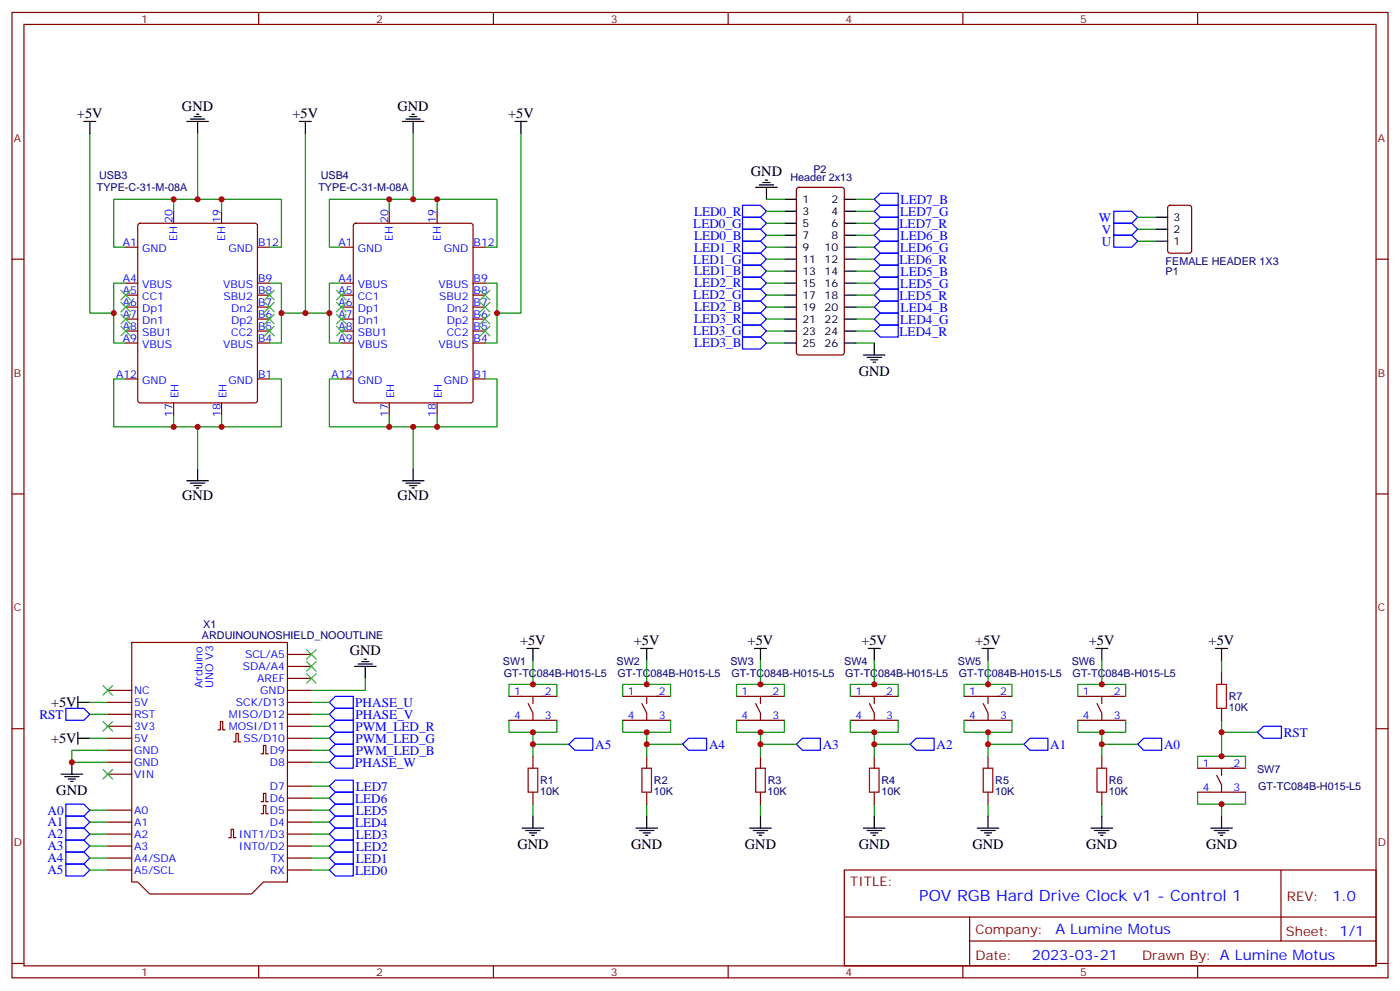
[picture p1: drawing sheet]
<svg xmlns="http://www.w3.org/2000/svg" width="412mm" height="292mm" viewBox="0 0 412 292" stroke-linecap="round" stroke-linejoin="round" font-family="sans-serif">
<g fill="none" stroke="#870000" stroke-width=".35">
<path d="M3.5 3.7h405.4v284.3h-405.4zM7.1 7.2h398.2v277.3h-398.2zM76.2 3.7v3.5M145.3 3.7v3.5M214.5 3.7v3.5M283.6 3.7v3.5M352.8 3.7v3.5M234.8 55.4l.5-.2h12.7l.7 .4v48.3l-.5 .6-12.9 .1-.6-.5-.1-48.2zM3.5 76.3h3.6M37 72.8h3.6M40.8 66l.5-.2h33.8l.7 .4v51.8l-.4 .6-34.1 .1-.7-.5v-51.7zM51.2 62.2v3.6"/>
<path d="M65.3 62.2v3.6M75.8 72.8h3.6M100.5 72.8h3.6M104.3 66l.5-.2h33.8l.7 .4v51.8l-.4 .6-34.1 .1-.7-.5v-51.7zM114.7 62.2v3.6M128.8 62.2v3.6M139.3 72.8h3.6M344.2 60.7l.5-.2h5.6l.7 .4v13l-.4 .6-5.9 .1-.7-.5v-12.9zM405.3 76.3h3.6M37 97.5h3.6M37 94h3.6M37 90.5h3.6"/>
<path d="M37 86.9h3.6M37 83.4h3.6M75.8 97.5h3.6M75.8 94h3.6M75.8 90.5h3.6M75.8 86.9h3.6M75.8 83.4h3.6M100.5 97.5h3.6M100.5 94h3.6M100.5 90.5h3.6M100.5 86.9h3.6M100.5 83.4h3.6"/>
<path d="M139.3 97.5h3.6M139.3 94h3.6M139.3 90.5h3.6M139.3 86.9h3.6M139.3 83.4h3.6M37 111.6h3.6M37 101h3.6M51.2 118.7v3.5M65.3 118.7v3.5M75.8 111.6h3.6M75.8 101h3.6M100.5 111.6h3.6"/>
<path d="M100.5 101h3.6M114.7 118.7v3.5M128.8 118.7v3.5M139.3 111.6h3.6M139.3 101h3.6M3.5 145.5h3.6M405.3 145.5h3.6M38.8 189.2h45.9v70.6h-7.1l-3.5 3.5h-30l-3.5-3.5h-1.8zM84.7 199.8h7M84.7 196.3h7M84.7 192.8h7M359.8 198v3.6"/>
<path d="M3.5 214.6h3.6M31.7 203.3h7.1M31.7 206.9h7.1M31.7 210.4h7.1M31.7 213.9h7.1M31.7 217.5h7.1M64.2 215h.7v-2.5h.7v2.5h.7M68.8 218.5h.7v-2.5h.7v2.5h.7M84.7 203.3h7M84.7 206.9h7M84.7 210.4h7M84.7 213.9h7"/>
<path d="M84.7 217.5h7M149.9 212.2h14.1M149.9 205.1h14.1M155.6 207.2l1.4 2.8v2.2M157 205.1v2.1M183.4 212.2h14.2M183.4 205.1h14.2M189.1 207.2l1.4 2.8v2.2M190.5 205.1v2.1M217 212.2h14.1M217 205.1h14.1M222.6 207.2l1.4 2.8v2.2"/>
<path d="M224 205.1v2.1M250.5 212.2h14.1M250.5 205.1h14.1M256.1 207.2l1.4 2.8v2.2M257.5 205.1v2.1M284 212.2h14.1M284 205.1h14.1M289.6 207.2l1.4 2.8v2.2M291 205.1v2.1M317.5 212.2h14.1M317.5 205.1h14.1M323.1 207.2l1.5 2.8v2.2"/>
<path d="M324.6 205.1v2.1M359.8 208.6v3.6M405.3 214.6h3.6M31.7 221h7.1M31.7 224.5h7.1M31.7 228h7.1M31.7 238.6h7.1M76.9 239.7h.7v-2.5h.7v2.5h.7M76.9 236.1h.7v-2.4h.7v2.4h.7M76.9 222h.7v-2.4h.7v2.4h.7M84.7 221h7M84.7 224.5h7"/>
<path d="M84.7 238.6h7M84.7 235.1h7M84.7 231.6h7M157 222.7v3.6M157 233.3v3.6M190.5 222.7v3.6M190.5 233.3v3.6M224 222.7v3.6M224 233.3v3.6M257.5 222.7v3.6M257.5 233.3v3.6M291 222.7v3.6"/>
<path d="M291 233.3v3.6M324.6 222.7v3.6M324.6 233.3v3.6M352.8 233.3h14.1M352.8 226.3h14.1M358.4 228.4l1.4 2.8v2.1M359.8 226.3v2.1M31.7 242.1h7.1M31.7 245.7h7.1M31.7 249.2h7.1M31.7 252.7h7.1M31.7 256.3h7.1"/>
<path d="M67.4 246.7h.7v-2.4h.7v2.4h.7M84.7 242.1h7M84.7 245.7h7M84.7 249.2h7M84.7 252.7h7M84.7 256.3h7M248.7 256.3h156.6v28.2h-156.6zM377.3 256.3v20.9M248.7 270.1h156.5M285.6 277.2h119.6M285.6 270.1v14.1M3.5 283.8h3.6"/>
<path d="M76.2 284.5v3.5M145.3 284.5v3.5M214.5 284.5v3.5M283.6 284.5v3.5M352.8 284.5v3.5M405.3 283.8h3.6"/>
</g>
<g fill="none" stroke="#008700" stroke-width=".35">
<path d="M26.5 39.3v52.9h7M58.2 39.3v19.4M90 39.3v52.9h-7.1M121.7 39.3v19.4M153.5 39.3v52.9h-7.1M51.2 58.7v3.5M65.3 58.7v3.5M114.7 58.7v3.5M128.8 58.7v3.5M225.8 58.7h5.3M252.2 58.7h5.3M37 72.8h-3.5v-14.1h49.4v14.1h-3.5"/>
<path d="M100.5 72.8h-3.5v-14.1h49.4v14.1h-3.5M225.8 79.9h5.3M225.8 76.3h5.3M225.8 72.8h5.3M225.8 69.3h5.3M225.8 65.8h5.3M225.8 62.2h5.3M252.2 79.9h5.3M252.2 76.3h5.3M252.2 72.8h5.3M252.2 69.3h5.3M252.2 65.8h5.3"/>
<path d="M252.2 62.2h5.3M335.1 64h5.3M335.1 71h5.3M335.1 67.5h5.3M37 83.4h-3.5v17.6h3.5M79.4 83.4h3.5v17.6h-3.5M90 92.2h7M100.5 83.4h-3.5v17.6h3.5M142.9 83.4h3.5v17.6h-3.5M225.8 97.5h5.3M225.8 94h5.3M225.8 90.5h5.3"/>
<path d="M225.8 86.9h5.3M225.8 83.4h5.3M252.2 97.5h5.3M252.2 94h5.3M252.2 90.5h5.3M252.2 86.9h5.3M252.2 83.4h5.3M37 111.6h-3.5v14.1h49.4v-14.1h-3.5M100.5 111.6h-3.5v14.1h49.4v-14.1h-3.5M225.8 101h5.3M252.2 101h5.3M51.2 122.2v3.5"/>
<path d="M58.2 125.7v12.4M65.3 122.2v3.5M114.7 122.2v3.5M121.7 125.7v12.4M128.8 122.2v3.5M107.6 199.8v3.5h-15.9M157 194.5v7.1M190.5 194.5v7.1M224 194.5v7.1M257.5 194.5v7.1M291 194.5v7.1M324.6 194.5v7.1"/>
<path d="M359.8 194.5v3.5M26.5 210.4h5.2M26.5 217.5h5.2M26.5 206.9h5.2M91.7 210.4h5.3M91.7 217.5h5.3M91.7 206.9h5.3M91.7 213.9h5.3M149.9 212.2v3.5h7.1v7M149.9 205.1v-3.5h14.1v3.5M157 219.2h10.6M164 212.2v3.5h-7"/>
<path d="M183.4 205.1v-3.5h14.2v3.5M183.4 212.2v3.5h7.1v7M190.5 219.2h10.6M197.6 212.2v3.5h-7.1M217 205.1v-3.5h14.1v3.5M217 212.2v3.5h7v7M224 219.2h10.6M231.1 212.2v3.5h-7.1M250.5 205.1v-3.5h14.1v3.5M250.5 212.2v3.5h7v7M257.5 219.2h10.6M264.6 212.2v3.5h-7.1"/>
<path d="M284 205.1v-3.5h14.1v3.5M284 212.2v3.5h7v7M291 219.2h10.6M298.1 212.2v3.5h-7.1M317.5 205.1v-3.5h14.1v3.5M317.5 212.2v3.5h7.1v7M324.6 219.2h10.5M331.6 212.2v3.5h-7M359.8 215.7h10.6M359.8 212.2v10.5M26.5 238.6h5.2M31.7 221h-10.5v3.5h10.5"/>
<path d="M91.7 238.6h5.3M91.7 235.1h5.3M91.7 231.6h5.3M91.7 224.5h5.3M91.7 221h5.3M157 236.9v3.5M190.5 236.9v3.5M224 236.9v3.5M257.5 236.9v3.5M291 236.9v3.5M324.6 236.9v3.5M352.8 233.3v3.6h7"/>
<path d="M352.8 226.3v-3.6h14.1v3.6M359.8 236.9v3.5M366.9 233.3v3.6h-7.1M26.5 242.1h5.2M26.5 245.7h5.2M26.5 249.2h5.2M26.5 252.7h5.2M26.5 256.3h5.2M91.7 242.1h5.3M91.7 245.7h5.3M91.7 249.2h5.3M91.7 252.7h5.3"/>
<path d="M91.7 256.3h5.3"/>
</g>
<g fill="none" stroke="#00f" stroke-width=".35">
<path d="M259.3 56.9h5.3v3.6h-5.3l-1.8-1.8zM218.7 60.5h5.3l1.8 1.7-1.8 1.8h-5.3zM218.7 64h5.3l1.8 1.8-1.8 1.7h-5.3zM218.7 67.5h5.3l1.8 1.8-1.8 1.7h-5.3zM218.7 71h5.3l1.8 1.8-1.8 1.8h-5.3zM218.7 74.6h5.3l1.8 1.7-1.8 1.8h-5.3zM218.7 78.1h5.3l1.8 1.8-1.8 1.7h-5.3zM257.5 79.9l1.8-1.8h5.3v3.5h-5.3zM257.5 72.8l1.8-1.8h5.3v3.6h-5.3zM257.5 65.8l1.8-1.8h5.3v3.5h-5.3zM259.3 74.6h5.3v3.5h-5.3l-1.8-1.8zM259.3 67.5h5.3v3.5h-5.3l-1.8-1.7z"/>
<path d="M259.3 60.5h5.3v3.5h-5.3l-1.8-1.8zM328.1 62.2h5.3l1.7 1.8-1.7 1.8h-5.3zM328.1 69.3h5.3l1.7 1.7-1.7 1.8h-5.3zM328.1 65.8h5.3l1.7 1.7-1.7 1.8h-5.3zM218.7 81.6h5.3l1.8 1.8-1.8 1.8h-5.3zM218.7 85.2h5.3l1.8 1.7-1.8 1.8h-5.3zM218.7 88.7h5.3l1.8 1.8-1.8 1.7h-5.3zM218.7 92.2h5.3l1.8 1.8-1.8 1.7h-5.3zM218.7 95.7h5.3l1.8 1.8-1.8 1.8h-5.3zM218.7 99.3h5.3l1.8 1.7-1.8 1.8h-5.3zM257.5 97.5l1.8-1.8h5.3v3.6h-5.3zM257.5 86.9l1.8-1.7h5.3v3.5h-5.3z"/>
<path d="M259.3 92.2h5.3v3.5h-5.3l-1.8-1.7zM259.3 88.7h5.3v3.5h-5.3l-1.8-1.7zM259.3 81.6h5.3v3.6h-5.3l-1.8-1.8zM19.4 208.6h5.3l1.8 1.8-1.8 1.8h-5.3zM97 217.5l1.8-1.8h5.3v3.5h-5.3zM97 213.9l1.8-1.7h5.3v3.5h-5.3zM97 210.4l1.8-1.8h5.3v3.6h-5.3zM97 206.9l1.8-1.8h5.3v3.5h-5.3zM167.6 219.2l1.7-1.7h5.3v3.5h-5.3zM201.1 219.2l1.7-1.7h5.3v3.5h-5.3zM234.6 219.2l1.8-1.7h5.3v3.5h-5.3zM268.1 219.2l1.8-1.7h5.3v3.5h-5.3z"/>
<path d="M301.6 219.2l1.8-1.7h5.3v3.5h-5.3zM335.1 219.2l1.8-1.7h5.3v3.5h-5.3zM370.4 215.7l1.8-1.8h5.3v3.6h-5.3zM19.4 236.9h5.3l1.8 1.7-1.8 1.8h-5.3zM97 238.6l1.8-1.7h5.3v3.5h-5.3zM97 235.1l1.8-1.8h5.3v3.6h-5.3zM97 231.6l1.8-1.8h5.3v3.5h-5.3zM97 224.5l1.8-1.8h5.3v3.6h-5.3zM97 221l1.8-1.8h5.3v3.5h-5.3zM19.4 240.4h5.3l1.8 1.7-1.8 1.8h-5.3zM19.4 243.9h5.3l1.8 1.8-1.8 1.7h-5.3zM19.4 247.4h5.3l1.8 1.8-1.8 1.8h-5.3z"/>
<path d="M19.4 251h5.3l1.8 1.7-1.8 1.8h-5.3zM19.4 254.5h5.3l1.8 1.8-1.8 1.7h-5.3zM97 256.3l1.8-1.8h5.3v3.5h-5.3zM97 252.7l1.8-1.7h5.3v3.5h-5.3zM97 249.2l1.8-1.8h5.3v3.6h-5.3zM97 245.7l1.8-1.8h5.3v3.5h-5.3zM97 242.1l1.8-1.7h5.3v3.5h-5.3z"/>
</g>
<path d="M358.4 201.6h2.8v7h-2.8zM155.6 226.3h2.8v7h-2.8zM189.1 226.3h2.8v7h-2.8zM222.6 226.3h2.8v7h-2.8zM256.1 226.3h2.8v7h-2.8zM289.6 226.3h2.9v7h-2.9zM323.1 226.3h2.9v7h-2.9z" fill="none" stroke="#a10000" stroke-width=".35"/>
<g fill="none" stroke="#000" stroke-width=".35">
<path d="M24.7 35.8h3.5M26.5 35.8v3.5M55 35.8h6.4M56.1 35.1h4.2M57.1 34.4h2.2M57.9 33.7h.7M58.2 35.8v3.5M88.2 35.8h3.5M90 35.8v3.5M118.5 35.8h6.4M119.6 35.1h4.2M120.6 34.4h2.2"/>
<path d="M121.4 33.7h.7M121.7 35.8v3.5M151.7 35.8h3.5M153.5 35.8v3.5M222.6 55.2h6.4M223.7 54.5h4.2M224.7 53.8h2.1M225.4 53.1h.7M225.8 55.2v3.5M231.1 58.7h3.5M248.7 58.7h3.5M231.1 62.2h3.5"/>
<path d="M231.1 65.8h3.5M231.1 69.3h3.5M231.1 72.8h3.5M231.1 76.3h3.5M231.1 79.9h3.5M248.7 62.2h3.5M248.7 65.8h3.5M248.7 69.3h3.5M248.7 72.8h3.5M248.7 76.3h3.5M248.7 79.9h3.5M340.4 71h3.6"/>
<path d="M340.4 67.5h3.6M340.4 64h3.6M231.1 83.4h3.5M231.1 86.9h3.5M231.1 90.5h3.5M231.1 94h3.5M231.1 97.5h3.5M248.7 83.4h3.5M248.7 86.9h3.5M248.7 90.5h3.5M248.7 94h3.5M248.7 97.5h3.5"/>
<path d="M231.1 101h3.5M248.7 101h3.5M254.4 104.6h6.3M255.4 105.3h4.2M256.5 106h2.1M257.2 106.7h.7M257.5 101v3.6M58.2 138.1v3.5M121.7 138.1v3.5M55 141.6h6.4M56.1 142.3h4.2M57.1 143h2.2"/>
<path d="M57.9 143.7h.7M118.5 141.6h6.4M119.6 142.3h4.2M120.6 143h2.2M121.4 143.7h.7M104.4 196.3h6.4M105.5 195.6h4.2M106.5 194.9h2.2M107.2 194.2h.7M107.6 196.3v3.5M155.2 191h3.5M157 191v3.5"/>
<path d="M188.7 191h3.6M190.5 191v3.5M222.2 191h3.6M224 191v3.5M255.8 191h3.5M257.5 191v3.5M289.3 191h3.5M291 191v3.5M322.8 191h3.5M324.6 191v3.5M358.1 191h3.5M359.8 191v3.5"/>
<path d="M22.9 217.5h3.6M22.9 205.1v3.5M22.9 215.7v3.5M22.9 206.9h3.6M18 228h6.3M19 228.7h4.3M20.1 229.4h2.1M20.8 230.2h.7M21.2 224.5v3.5M153.8 243.9h6.4M154.9 244.6h4.2M155.9 245.3h2.1"/>
<path d="M156.6 246h.7M157 240.4v3.5M187.3 243.9h6.4M188.4 244.6h4.2M189.4 245.3h2.2M190.1 246h.8M190.5 240.4v3.5M220.8 243.9h6.4M221.9 244.6h4.2M223 245.3h2.1M223.7 246h.7M224 240.4v3.5"/>
<path d="M254.4 243.9h6.3M255.4 244.6h4.2M256.5 245.3h2.1M257.2 246h.7M257.5 240.4v3.5M287.9 243.9h6.3M288.9 244.6h4.3M290 245.3h2.1M290.7 246h.7M291 240.4v3.5M321.4 243.9h6.3M322.4 244.6h4.3"/>
<path d="M323.5 245.3h2.1M324.2 246h.7M324.6 240.4v3.5M356.7 243.9h6.3M357.7 244.6h4.2M358.8 245.3h2.1M359.5 246h.7M359.8 240.4v3.5"/>
</g>
<g fill="none" stroke="#3c3" stroke-width=".35">
<path d="M35.6 85.5l2.9 2.8M35.6 89l2.9 2.9M35.6 92.6l2.9 2.8M35.6 96.1l2.9 2.8M38.5 85.5l-2.9 2.8M38.5 89l-2.9 2.9M38.5 92.6l-2.9 2.8M38.5 96.1l-2.9 2.8M78 96.1l2.8 2.8M78 92.6l2.8 2.8M78 89l2.8 2.9M78 85.5l2.8 2.8"/>
<path d="M80.8 96.1l-2.8 2.8M80.8 92.6l-2.8 2.8M80.8 89l-2.8 2.9M80.8 85.5l-2.8 2.8M99.1 96.1l2.9 2.8M99.1 92.6l2.9 2.8M99.1 89l2.9 2.9M99.1 85.5l2.9 2.8M102 96.1l-2.9 2.8M102 92.6l-2.9 2.8M102 89l-2.9 2.9M102 85.5l-2.9 2.8"/>
<path d="M141.5 85.5l2.8 2.8M141.5 89l2.8 2.9M141.5 92.6l2.8 2.8M141.5 96.1l2.8 2.8M144.3 85.5l-2.8 2.8M144.3 89l-2.8 2.9M144.3 92.6l-2.8 2.8M144.3 96.1l-2.8 2.8M90.3 198.4l2.8 2.8M90.3 194.9l2.8 2.8M90.3 191.3l2.8 2.9M93.1 198.4l-2.8 2.8"/>
<path d="M93.1 194.9l-2.8 2.8M93.1 191.3l-2.8 2.9M30.3 201.9l2.9 2.9M30.3 212.5l2.9 2.8M33.2 201.9l-2.9 2.9M33.2 212.5l-2.9 2.8M30.3 226.6l2.9 2.8M33.2 226.6l-2.9 2.8"/>
</g>
<g fill="#c00">
<circle cx="359.8" cy="215.7" r=".88"/>
<circle cx="359.8" cy="222.7" r=".88"/>
<circle cx="359.8" cy="236.9" r=".88"/>
<circle cx="324.6" cy="215.7" r=".88"/>
<circle cx="324.6" cy="219.2" r=".88"/>
<circle cx="324.6" cy="201.6" r=".88"/>
<circle cx="291" cy="215.7" r=".88"/>
<circle cx="291" cy="219.2" r=".88"/>
<circle cx="291" cy="201.6" r=".88"/>
<circle cx="257.5" cy="215.7" r=".88"/>
<circle cx="257.5" cy="219.2" r=".88"/>
<circle cx="257.5" cy="201.6" r=".88"/>
<circle cx="224" cy="215.7" r=".88"/>
<circle cx="224" cy="219.2" r=".88"/>
<circle cx="224" cy="201.6" r=".88"/>
<circle cx="190.5" cy="215.7" r=".88"/>
<circle cx="190.5" cy="219.2" r=".88"/>
<circle cx="190.5" cy="201.6" r=".88"/>
<circle cx="157" cy="201.6" r=".88"/>
<circle cx="157" cy="219.2" r=".88"/>
<circle cx="157" cy="215.7" r=".88"/>
<circle cx="58.2" cy="125.7" r=".88"/>
<circle cx="51.2" cy="125.7" r=".88"/>
<circle cx="65.3" cy="125.7" r=".88"/>
<circle cx="114.7" cy="125.7" r=".88"/>
<circle cx="128.8" cy="125.7" r=".88"/>
<circle cx="121.7" cy="125.7" r=".88"/>
<circle cx="114.7" cy="58.7" r=".88"/>
<circle cx="128.8" cy="58.7" r=".88"/>
<circle cx="121.7" cy="58.7" r=".88"/>
<circle cx="58.2" cy="58.7" r=".88"/>
<circle cx="33.5" cy="92.2" r=".88"/>
<circle cx="82.9" cy="92.2" r=".88"/>
<circle cx="97" cy="92.2" r=".88"/>
<circle cx="90" cy="92.2" r=".88"/>
<circle cx="146.4" cy="92.2" r=".88"/>
<circle cx="51.2" cy="58.7" r=".88"/>
<circle cx="65.3" cy="58.7" r=".88"/>
<circle cx="21.2" cy="224.5" r=".88"/>
</g>
<text font-size="4.6" fill="#00f" x="270.8" y="265.3">POV RGB Hard Drive Clock v1 - Control 1</text>
<g font-size="4.2">
<text x="22.7" y="34.8">+5V</text>
<text x="53.6" y="32.6">GND</text>
<text x="86.2" y="34.7">+5V</text>
<text x="117.1" y="32.6">GND</text>
<text x="149.7" y="34.7">+5V</text>
<text x="221.2" y="51.9">GND</text>
<text x="252.9" y="110.7">GND</text>
<text x="53.6" y="147.2">GND</text>
<text x="117.1" y="147.2">GND</text>
<text x="153.2" y="190">+5V</text>
<text x="186.7" y="190">+5V</text>
<text x="220.2" y="190">+5V</text>
<text x="253.7" y="190">+5V</text>
<text x="287.2" y="190">+5V</text>
<text x="320.8" y="190">+5V</text>
<text x="356" y="190">+5V</text>
<text x="103" y="193">GND</text>
<text x="15" y="208.3">+5V</text>
<text x="15" y="218.9">+5V</text>
<text x="16.6" y="234.2">GND</text>
<text x="152.4" y="250">GND</text>
<text x="185.9" y="250">GND</text>
<text x="219.4" y="250">GND</text>
<text x="252.9" y="250">GND</text>
<text x="286.5" y="250">GND</text>
<text x="320" y="250">GND</text>
<text x="355.3" y="250">GND</text>
</g>
<g font-size="4.2" fill="#00f">
<text x="392.5" y="265.5">1.0</text>
<text x="310.9" y="275.1">A Lumine Motus</text>
<text x="304" y="282.9">2023-03-21</text>
</g>
<g font-size="3.9" fill="#00f">
<text x="204.4" y="63.5">LED0_R</text>
<text x="265.2" y="63.6">LED7_G</text>
<text x="265.3" y="60">LED7_B</text>
<text x="323.7" y="65.3">W</text>
<text x="204.2" y="67">LED0_G</text>
<text x="204.4" y="70.6">LED0_B</text>
<text x="265" y="67.1">LED7_R</text>
<text x="265.3" y="70.6">LED6_B</text>
<text x="324.6" y="68.8">V</text>
<text x="204.2" y="77.6">LED1_G</text>
<text x="204.4" y="74.1">LED1_R</text>
<text x="265" y="77.7">LED6_R</text>
<text x="265.2" y="74.2">LED6_G</text>
<text x="324.6" y="72.3">U</text>
<text x="204.4" y="81.1">LED1_B</text>
<text x="265.3" y="81.2">LED5_B</text>
<text x="204.2" y="88.2">LED2_G</text>
<text x="204.4" y="84.7">LED2_R</text>
<text x="265" y="88.3">LED5_R</text>
<text x="265.2" y="84.7">LED5_G</text>
<text x="204.4" y="95.3">LED3_R</text>
<text x="204.4" y="91.7">LED2_B</text>
<text x="265.2" y="95.3">LED4_G</text>
<text x="265.3" y="91.8">LED4_B</text>
<text x="204.2" y="98.8">LED3_G</text>
<text x="265" y="98.9">LED4_R</text>
<text x="204.4" y="102.3">LED3_B</text>
<text x="104.7" y="208.1">PHASE_U</text>
<text x="11.6" y="211.7">RST</text>
<text x="104.7" y="215.2">PWM_LED_R</text>
<text x="104.8" y="211.7">PHASE_V</text>
<text x="104.7" y="218.8">PWM_LED_G</text>
<text x="175.3" y="220.5">A5</text>
<text x="208.9" y="220.5">A4</text>
<text x="242.4" y="220.5">A3</text>
<text x="275.9" y="220.5">A2</text>
<text x="309.4" y="220.5">A1</text>
<text x="342.9" y="220.5">A0</text>
<text x="378.2" y="216.9">RST</text>
<text x="104.7" y="225.8">PHASE_W</text>
<text x="104.8" y="222.3">PWM_LED_B</text>
<text x="104.8" y="232.9">LED7</text>
<text x="14" y="239.9">A0</text>
<text x="104.6" y="236.4">LED6</text>
<text x="104.8" y="240">LED5</text>
<text x="14" y="243.4">A1</text>
<text x="104.6" y="243.5">LED4</text>
<text x="14" y="246.9">A2</text>
<text x="14" y="250.5">A3</text>
<text x="104.8" y="250.5">LED2</text>
<text x="104.8" y="247">LED3</text>
<text x="14" y="254">A4</text>
<text x="14" y="257.5">A5</text>
<text x="104.6" y="257.6">LED0</text>
<text x="104.8" y="254.1">LED1</text>
</g>
<g font-size="3.9" fill="#800">
<text x="250.5" y="260.8">TITLE:</text>
<text x="379.1" y="265.5">REV:</text>
<text x="287.4" y="275">Company:</text>
<text x="378.7" y="275.7">Sheet: 1/1</text>
<text x="287.4" y="282.7">Date:</text>
<text x="336.4" y="282.8">Drawn By: A Lumine Motus</text>
</g>
<g font-size="3.2" fill="#800">
<text x="41.6" y="6.7">1</text>
<text x="110.8" y="6.7">2</text>
<text x="179.9" y="6.7">3</text>
<text x="249.1" y="6.7">4</text>
<text x="318.2" y="6.7">5</text>
<text x="4.1" y="41.8">A</text>
<text x="405.9" y="41.8">A</text>
<text x="4.1" y="110.9">B</text>
<text x="405.9" y="110.9">B</text>
<text x="4.1" y="180.1">C</text>
<text x="405.9" y="180.1">C</text>
<text x="4.1" y="249.2">D</text>
<text x="405.9" y="249.2">D</text>
<text x="41.6" y="287.5">1</text>
<text x="110.8" y="287.5">2</text>
<text x="179.9" y="287.5">3</text>
<text x="249.1" y="287.5">4</text>
<text x="318.2" y="287.5">5</text>
</g>
<g font-size="3.2" fill="#000080">
<text x="29.2" y="52.8">USB3</text>
<text x="94.5" y="52.8">USB4</text>
<text x="232.8" y="53.4">Header 2x13</text>
<text x="239.6" y="50.9">P2</text>
<text x="28.5" y="56.3">TYPE-C-31-M-08A</text>
<text x="93.8" y="56.3">TYPE-C-31-M-08A</text>
<text x="343.4" y="78.1">FEMALE HEADER 1X3</text>
<text x="343.4" y="81.1">P1</text>
<text x="59.9" y="184.9">X1</text>
<text x="59.5" y="188.2">ARDUINOUNOSHIELD_NOOUTLINE</text>
<text x="148.1" y="195.7">SW1</text>
<text x="181.6" y="195.7">SW2</text>
<text x="215.2" y="195.7">SW3</text>
<text x="248.7" y="195.7">SW4</text>
<text x="282.2" y="195.7">SW5</text>
<text x="315.7" y="195.7">SW6</text>
<text x="148.4" y="199.3">GT-TC084B-H015-L5</text>
<text x="181.9" y="199.3">GT-TC084B-H015-L5</text>
<text x="215.4" y="199.3">GT-TC084B-H015-L5</text>
<text x="248.9" y="199.3">GT-TC084B-H015-L5</text>
<text x="282.5" y="199.3">GT-TC084B-H015-L5</text>
<text x="316" y="199.3">GT-TC084B-H015-L5</text>
<text x="361.9" y="209.5">10K</text>
<text x="362" y="206.2">R7</text>
<text x="370.3" y="227.5">SW7</text>
<text x="159.1" y="230.9">R1</text>
<text x="192.6" y="230.9">R2</text>
<text x="226.1" y="230.9">R3</text>
<text x="259.6" y="230.9">R4</text>
<text x="293.2" y="230.9">R5</text>
<text x="326.7" y="230.9">R6</text>
<text x="370.6" y="232.7">GT-TC084B-H015-L5</text>
<text x="159.1" y="234.1">10K</text>
<text x="192.6" y="234.1">10K</text>
<text x="226.1" y="234.1">10K</text>
<text x="259.6" y="234.1">10K</text>
<text x="293.2" y="234.1">10K</text>
<text x="326.7" y="234.1">10K</text>
</g>
<g font-size="3.2">
<text x="236.4" y="59.8">1</text>
<text x="244.9" y="59.8">2</text>
<text x="236.4" y="63.3">3</text>
<text x="244.9" y="63.3">4</text>
<text x="345.7" y="65.1">3</text>
<text x="236.4" y="66.8">5</text>
<text x="236.4" y="70.3">7</text>
<text x="244.9" y="66.8">6</text>
<text x="244.9" y="70.3">8</text>
<text x="345.7" y="68.6">2</text>
<text x="236.4" y="73.9">9</text>
<text x="236.4" y="77.4">11</text>
<text x="242.9" y="73.9">10</text>
<text x="242.9" y="77.4">12</text>
<text x="345.7" y="72.1">1</text>
<text x="236.4" y="80.9">13</text>
<text x="242.9" y="80.9">14</text>
<text x="236.4" y="84.5">15</text>
<text x="236.4" y="88">17</text>
<text x="242.9" y="84.5">16</text>
<text x="242.9" y="88">18</text>
<text x="236.4" y="91.5">19</text>
<text x="236.4" y="95">21</text>
<text x="242.9" y="91.5">20</text>
<text x="242.9" y="95">22</text>
<text x="236.4" y="98.6">23</text>
<text x="242.9" y="98.6">24</text>
<text x="236.4" y="102.1">25</text>
<text x="242.9" y="102.1">26</text>
</g>
<g font-size="3.2" fill="#00f">
<text x="50.8" y="65.8" transform="rotate(-90 50.8 65.8)">20</text>
<text x="64.9" y="65.8" transform="rotate(-90 64.9 65.8)">19</text>
<text x="114.3" y="65.8" transform="rotate(-90 114.3 65.8)">20</text>
<text x="128.4" y="65.8" transform="rotate(-90 128.4 65.8)">19</text>
<text x="52.2" y="70.9" transform="rotate(-90 52.2 70.9)">EH</text>
<text x="66.3" y="70.9" transform="rotate(-90 66.3 70.9)">EH</text>
<text x="115.7" y="70.9" transform="rotate(-90 115.7 70.9)">EH</text>
<text x="129.8" y="70.9" transform="rotate(-90 129.8 70.9)">EH</text>
<text x="36.2" y="72.5">A1</text>
<text x="41.9" y="74.2">GND</text>
<text x="67.3" y="74.2">GND</text>
<text x="76" y="72.5">B12</text>
<text x="99.7" y="72.5">A1</text>
<text x="105.4" y="74.2">GND</text>
<text x="130.8" y="74.2">GND</text>
<text x="139.5" y="72.5">B12</text>
<text x="36.2" y="83">A4</text>
<text x="76" y="83">B9</text>
<text x="99.7" y="83">A4</text>
<text x="139.5" y="83">B9</text>
<text x="36.2" y="86.6">A5</text>
<text x="41.9" y="88.3">CC1</text>
<text x="41.9" y="84.8">VBUS</text>
<text x="65.7" y="84.8">VBUS</text>
<text x="65.9" y="88.3">SBU2</text>
<text x="76" y="86.6">B8</text>
<text x="99.7" y="86.6">A5</text>
<text x="105.4" y="88.3">CC1</text>
<text x="105.4" y="84.8">VBUS</text>
<text x="129.2" y="84.8">VBUS</text>
<text x="129.4" y="88.3">SBU2</text>
<text x="139.5" y="86.6">B8</text>
<text x="36.2" y="93.6">A7</text>
<text x="36.2" y="90.1">A6</text>
<text x="41.9" y="95.4">Dn1</text>
<text x="41.9" y="91.9">Dp1</text>
<text x="68.1" y="91.9">Dn2</text>
<text x="68.1" y="95.4">Dp2</text>
<text x="76" y="90.1">B7</text>
<text x="76" y="93.6">B6</text>
<text x="99.7" y="93.6">A7</text>
<text x="99.7" y="90.1">A6</text>
<text x="105.4" y="95.4">Dn1</text>
<text x="105.4" y="91.9">Dp1</text>
<text x="131.6" y="91.9">Dn2</text>
<text x="131.6" y="95.4">Dp2</text>
<text x="139.5" y="90.1">B7</text>
<text x="139.5" y="93.6">B6</text>
<text x="36.2" y="100.7">A9</text>
<text x="36.2" y="97.2">A8</text>
<text x="41.9" y="98.9">SBU1</text>
<text x="68.1" y="98.9">CC2</text>
<text x="76" y="97.2">B5</text>
<text x="76" y="100.7">B4</text>
<text x="99.7" y="100.7">A9</text>
<text x="99.7" y="97.2">A8</text>
<text x="105.4" y="98.9">SBU1</text>
<text x="131.6" y="98.9">CC2</text>
<text x="139.5" y="97.2">B5</text>
<text x="139.5" y="100.7">B4</text>
<text x="41.9" y="102.4">VBUS</text>
<text x="65.7" y="102.4">VBUS</text>
<text x="105.4" y="102.4">VBUS</text>
<text x="129.2" y="102.4">VBUS</text>
<text x="34.2" y="111.3">A12</text>
<text x="41.9" y="113">GND</text>
<text x="67.3" y="113">GND</text>
<text x="76" y="111.3">B1</text>
<text x="97.7" y="111.3">A12</text>
<text x="105.4" y="113">GND</text>
<text x="130.8" y="113">GND</text>
<text x="139.5" y="111.3">B1</text>
<text x="52.6" y="117.4" transform="rotate(-90 52.6 117.4)">EH</text>
<text x="66.7" y="117.4" transform="rotate(-90 66.7 117.4)">EH</text>
<text x="116.1" y="117.4" transform="rotate(-90 116.1 117.4)">EH</text>
<text x="130.2" y="117.4" transform="rotate(-90 130.2 117.4)">EH</text>
<text x="50.8" y="122.9" transform="rotate(-90 50.8 122.9)">17</text>
<text x="64.9" y="122.9" transform="rotate(-90 64.9 122.9)">18</text>
<text x="114.3" y="122.9" transform="rotate(-90 114.3 122.9)">17</text>
<text x="128.4" y="122.9" transform="rotate(-90 128.4 122.9)">18</text>
<text x="71.6" y="197.3">SDA/A4</text>
<text x="72.2" y="193.8">SCL/A5</text>
<text x="59.6" y="202.6" transform="rotate(-90 59.6 202.6)">Arduino</text>
<text x="62.8" y="202.6" transform="rotate(-90 62.8 202.6)">UNO V3</text>
<text x="75.8" y="200.9">AREF</text>
<text x="39.5" y="204.4">NC</text>
<text x="39.5" y="207.9">5V</text>
<text x="69.5" y="207.9">SCK/D13</text>
<text x="76.7" y="204.4">GND</text>
<text x="151.4" y="204.8">1</text>
<text x="160.5" y="204.8">2</text>
<text x="185" y="204.8">1</text>
<text x="194" y="204.8">2</text>
<text x="218.5" y="204.8">1</text>
<text x="227.5" y="204.8">2</text>
<text x="252" y="204.8">1</text>
<text x="261.1" y="204.8">2</text>
<text x="285.5" y="204.8">1</text>
<text x="294.6" y="204.8">2</text>
<text x="319" y="204.8">1</text>
<text x="328.1" y="204.8">2</text>
<text x="39.5" y="211.5">RST</text>
<text x="39.5" y="215">3V3</text>
<text x="67.4" y="215">MOSI/D11</text>
<text x="67.4" y="211.5">MISO/D12</text>
<text x="151.4" y="211.8">4</text>
<text x="160.5" y="211.8">3</text>
<text x="185" y="211.8">4</text>
<text x="194" y="211.8">3</text>
<text x="218.5" y="211.8">4</text>
<text x="227.5" y="211.8">3</text>
<text x="252" y="211.8">4</text>
<text x="261.1" y="211.8">3</text>
<text x="285.5" y="211.8">4</text>
<text x="294.6" y="211.8">3</text>
<text x="319" y="211.8">4</text>
<text x="328.1" y="211.8">3</text>
<text x="39.5" y="218.5">5V</text>
<text x="71.7" y="218.5">SS/D10</text>
<text x="39.5" y="222">GND</text>
<text x="39.5" y="225.6">GND</text>
<text x="79.5" y="225.6">D8</text>
<text x="79.5" y="222">D9</text>
<text x="354.3" y="225.9">1</text>
<text x="363.4" y="225.9">2</text>
<text x="39.5" y="229.1">VIN</text>
<text x="79.5" y="232.6">D7</text>
<text x="354.3" y="233">4</text>
<text x="363.4" y="233">3</text>
<text x="39.5" y="239.7">A0</text>
<text x="79.5" y="239.7">D5</text>
<text x="79.5" y="236.1">D6</text>
<text x="39.5" y="243.2">A1</text>
<text x="79.5" y="243.2">D4</text>
<text x="39.5" y="246.7">A2</text>
<text x="39.5" y="250.3">A3</text>
<text x="70.4" y="250.3">INT0/D2</text>
<text x="70.4" y="246.7">INT1/D3</text>
<text x="39.5" y="253.8">A4/SDA</text>
<text x="39.5" y="257.3">A5/SCL</text>
<text x="79.6" y="257.3">RX</text>
<text x="79.8" y="253.8">TX</text>
</g>
</svg>
